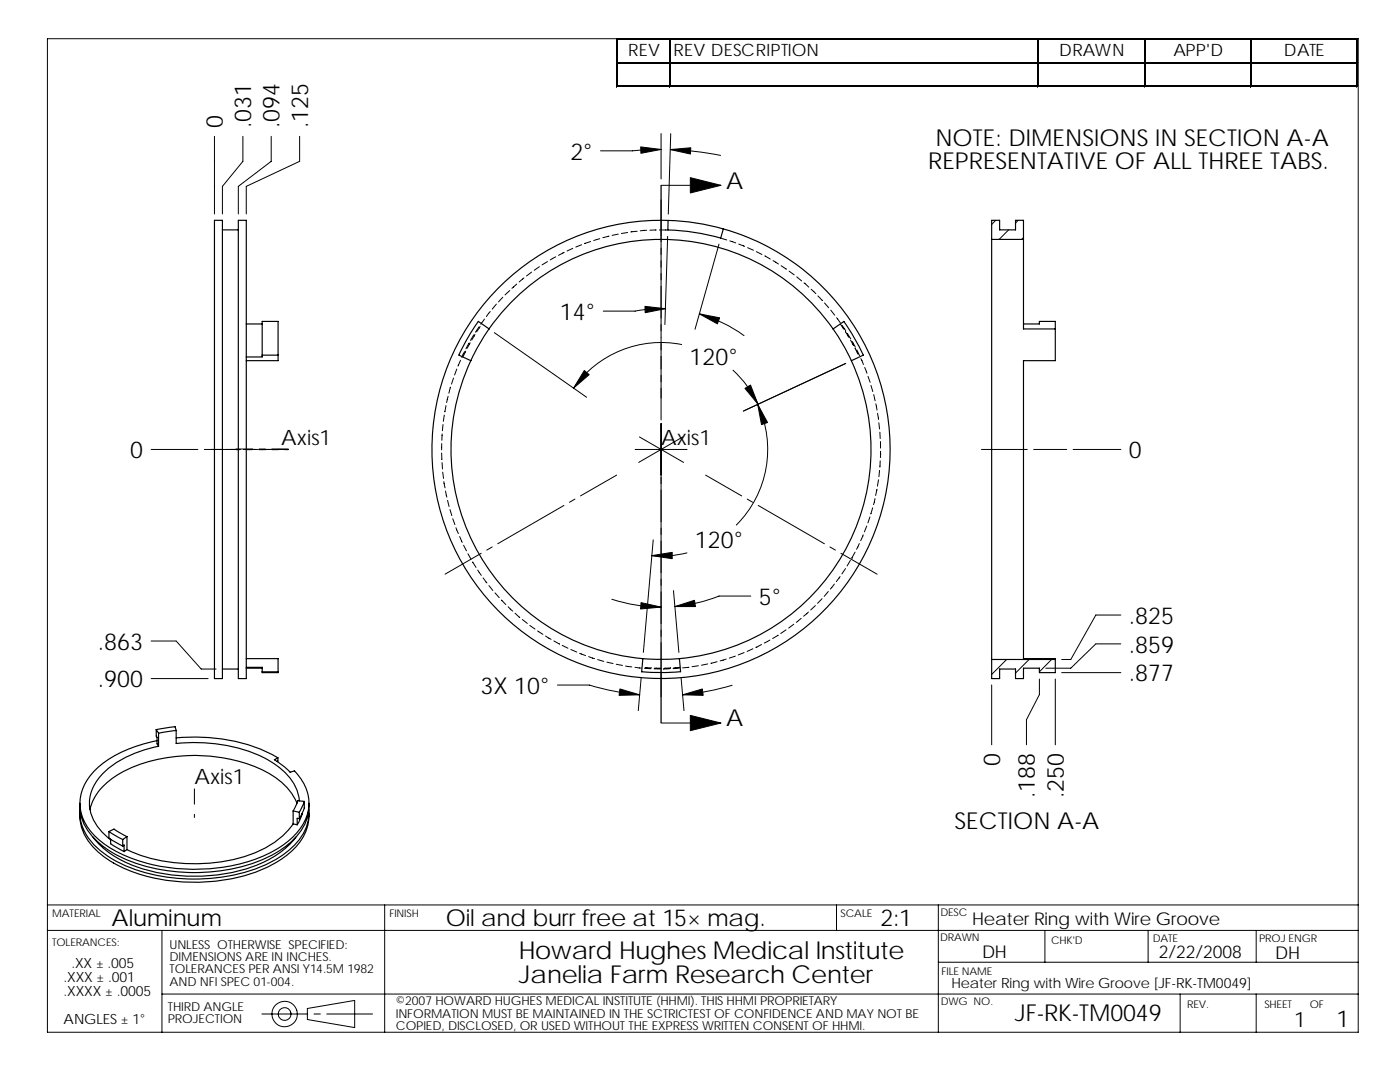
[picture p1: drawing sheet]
<svg xmlns="http://www.w3.org/2000/svg" width="279mm" height="216mm" viewBox="0 0 279 216" stroke-linecap="round" stroke-linejoin="round" font-family="sans-serif">
<g fill="none" stroke="#000" stroke-width=".2">
<path d="M9.5 7.7h261.6v198.3h-261.6zM123 7.7v9.7M123.3 7.7h147.7M123.3 12.4h147.7M123.3 17.1h147.7M133.6 7.9v9.5M207.1 7.9v9.5M228.3 7.9v9.5M249.6 7.9v9.5M270.8 7.9v9.5M42.8 27.2v15.5M48.5 27.2v5l-4.1 5v5.5"/>
<path d="M54.1 27.2v5l-6.5 5v5.5M59.8 27.2v5l-10.7 5v5.5M131.9 29.8l-5.7 .3h-6.4M131.9 26.6v9.1M131.9 39.9v43.9M131.9 37h12M133.8 29.8l5 .4 5 .8M133.9 26.7l-.5 16M100.4 59.3l-.9 .9M101.7 58l-.9 .8M103.1 56.7l-.9 .8M104.6 55.5l-1 .8"/>
<path d="M106.1 54.3l-1 .8M107.7 53.2l-1.1 .7M109.3 52.2l-1.1 .7M110.9 51.2l-1.1 .7M112.6 50.4l-1.1 .5M114.3 49.6l-1.1 .5M116.1 48.8l-1.2 .5M117.9 48.2l-1.2 .4M119.7 47.6l-1.2 .4M121.5 47.1l-1.2 .3M123.4 46.7l-1.2 .3M125.3 46.4l-1.3 .2"/>
<path d="M127.2 46.1l-1.3 .2M129.1 46l-1.3 .1M131 45.9h-1.3M131.6 45.9h1.7M133.2 47.2l-.5 17.6M143.5 48.7l-4.8 17M143.8 47.5l1.2 .4M145.6 48.1l1.2 .4M147.4 48.7l1.2 .5M149.2 49.4l1.2 .5M150.9 50.2l1.2 .6M152.6 51.1l1.1 .6"/>
<path d="M154.3 52l1.1 .7M155.9 53l1.1 .7M157.5 54.1l1 .7M159 55.2l1 .8M160.5 56.5l.9 .8M161.9 57.7l.9 .9M163.2 59.1l.9 .9M198.7 44l-.8 .8M201.3 45.9l-1.9 1.9M203.2 44l-.5 .5M204.3 47.4l-.4 .4M89.4 79.1l-.3 1.2"/>
<path d="M89.9 77.2l-.3 1.3M90.5 75.4l-.4 1.2M91.2 73.6l-.5 1.2M91.9 71.9l-.5 1.1M92.7 70.2l-.5 1.1M92.9 70.1l-.5 1.1M93.6 68.5l-.6 1.1M93.8 68.4l-.6 1.1M94.6 66.8l-.7 1.1M94.8 66.7l-.7 1.1M95.6 65.2l-.7 1.1M95.8 65.2l-.7 1"/>
<path d="M96.7 63.7l-.8 1M97.8 62.2l-.7 1M98.7 66.4l18.4 12.9M99.1 60.7l-.9 1M132.8 61.6a27.6 27.6 0 0 0-6.1 .5h-6.3M136 68.7a21.3 21.3 0 0 0-21.5 8.7M139.6 62.6a28.7 28.7 0 0 1 8.9 4.4M146.3 73.9a21.6 21.6 0 0 1 5 6.8M164.5 60.5l.9 .9M165.8 61.9l.8 1M167 63.4l.7 1M167.7 64.6l.7 1.1"/>
<path d="M168.1 64.9l.7 1.1M168.7 66.2h.1M168.8 66.2l.6 1.1M169.1 66.5l.7 1.1M169.7 67.9l.6 1.1M170.1 68.2l.6 1.1M170.6 69.5l.6 1.2M171 69.8l.6 1.2M171.8 71.6l.5 1.1M172.6 73.3l.4 1.2M173.2 75.1l.5 1.2M173.8 76.9l.4 1.2"/>
<path d="M174.4 78.7l.2 1.3M30.2 89.7h9.3M40.8 89.7h4.1M46.1 89.7h1.7M47.1 89.6h3.3M48.7 89.7h2.7M51.7 89.6h1.3M54 89.7h-2.4M54.2 89.6h3.3M57.5 89.7h-3.2M88.1 90.4l.1 1.3M88.2 88.5l-.1 1.3"/>
<path d="M88.2 91.7h.1M88.2 92.3l.1 1.3M88.2 86.6v1.3M88.3 94.2l.2 1.3M88.4 84.7l-.1 1.3M88.6 96.1l.2 1.2M88.7 82.8l-.2 1.3M88.9 98l.3 1.2M89 80.9l-.2 1.3M89.3 99.8l.3 1.3M114.7 99.6l-1.1 .6M123.1 94.8l-7.3 4.2"/>
<path d="M126.8 89.7h10.3M127.6 87.2l8.8 5.1M131.9 89.7h.1M131.9 89.6v.1M131.9 89.6l.1 .1M131.9 84.5v54.5M132 89.6v.1M132 89.7h-.1M136.3 87.2l-8.8 5.1M140.8 94.8l7.2 4.2M148.4 82l20.4-9.5-20.5 9.5M149.1 99.6l1.1 .6"/>
<path d="M151.2 80.7a21.3 21.3 0 0 1-4.3 24.1M174.6 99.5l-.3 1.2M174.8 80.6l.2 1.2M175 97.6l-.2 1.3M175.1 82.5l.2 1.2M175.3 95.7l-.2 1.3M175.4 84.3l.1 1.3M175.5 93.9l-.1 1.2M175.6 86.2l.1 1.3M175.7 91.9l-.1 1.3M175.7 88.1v1.3M175.7 90v1.3"/>
<path d="M195.9 89.7h9.1M206.3 89.7h6.6M214.2 89.7h9.5M89.8 101.7l.4 1.2M90.4 103.5l.4 1.2M91 105.3l.5 1.2M91.7 107.1l.5 1.1M92.5 108.8l.6 1.1M93.4 110.5l.6 1.1M94.3 112.1l.7 1.1M95.3 113.7l.8 1.1M96 110.4l-7.2 4.2"/>
<path d="M96.4 115.3l.8 1M97.6 116.8l.8 1M98.2 109.1l-1.1 .7M98.8 118.3l.8 1M100.1 119.7l.8 .9M112.5 100.9l-13.2 7.6M122.1 119.6a31.4 31.4 0 0 0 9.8 1.5M130.4 107.7l-2 22.5M134.4 117.9l1.1 12.3M137.1 110.3a21.1 21.1 0 0 1-7 .6M149.8 118.9h-6.3a31.5 31.5 0 0 1-8.8 2.1M151.3 100.9l13.2 7.6"/>
<path d="M164.1 119.5l-.9 .9M165.3 118l-.8 1M165.6 109.1l1.1 .7M166.5 116.5l-.8 1M167.7 115l-.8 1.1M167.8 110.4l7.2 4.2M168.7 113.5l-.7 1M169.7 111.8l-.6 1.1M170 111.3h.1M170.6 110.2l-.6 1.1M171.5 108.5l-.6 1.1M172.3 106.7l-.5 1.2"/>
<path d="M173 105l-.5 1.1M173.6 103.1l-.4 1.3M174.2 101.3l-.4 1.3M30.2 127.9h5l5 5.6h2.9M30.2 135.4h11.3M101.4 121.1l.9 .8M102.8 122.4l.9 .8M104.2 123.6l1 .8M105.7 124.8l1.1 .7M107.3 125.9l1.1 .7M108.9 126.9l1.1 .7M110.5 127.9l1.2 .6"/>
<path d="M111.3 136.7h6.3a50.3 50.3 0 0 0 10.1 1.9M112.2 128.8l1.1 .5M113.9 129.6l1.2 .5M115.7 130.4l1.2 .4M117.5 131l1.2 .4M119.3 131.6l1.2 .4M121.1 132.1l1.2 .3M123 132.5l1.2 .3M124.8 132.9l1.3 .2M126.7 133.2l1.3 .1M128 135.3l-.6 6.5M128.6 133.3l1.3 .1"/>
<path d="M128.8 133.2l1.2 .1M130.5 133.5h1.3M130.7 133.3h1.2M133.7 133.4l-1.3 .1M133.8 133.3h.1M133.8 133.3h-1.2M135.6 133.3l-1.3 .1M135.7 133.2h-1.2M135.9 135.3l.6 6.5M137.5 133.1l-1.3 .2M139.4 132.8l-1.3 .2M141.2 132.5l-1.2 .2"/>
<path d="M143.1 132l-1.2 .4M144.9 131.5l-1.2 .4M146.1 136.7a50.4 50.4 0 0 1-9.9 1.9M146.7 130.9l-1.2 .4M148.5 130.2l-1.2 .5M150.3 129.5l-1.2 .5M152 128.6l-1.2 .6M153.6 127.7l-1.1 .6M155.3 126.7l-1.1 .7M156.9 125.7l-1.1 .7M158.4 124.6l-1 .7M159.9 123.4l-1 .8"/>
<path d="M161.3 122.1l-.9 .9M162.7 120.8l-.9 .9M197.9 136.7v11.9M200.9 131.6l-3 3M205.4 131.6l-2.7 2.7M207.4 135.5v3.1l-2.5 5v5M209.9 131.6l-2.5 2.4M210.6 135.5v13.1M211.9 134.2h11.8M223.7 128.5h-5l-5 4.8h-5M223.7 122.7h-5l-5 8.9h-1.8M131.9 144.3h12"/>
<path d="M9.5 185.7h261.6M9.5 180.6h261.6M32.3 185.7v20.3M32.3 198.4h238.8M76.8 180.6v25.4M166.9 180.6v5.1M187.3 180.6v25.4M187.3 192h83.8M208.5 185.7v6.3M229.1 185.7v6.3M235.5 198.4v7.6M250.7 185.7v6.3"/>
<path d="M250.7 198.4v7.6M52.3 202.3h9.1M61.3 201.2l9.5-1.6v5.4l-9.5-1.6zM62.7 202.3h1.2M65.2 202.3h9.2"/>
<circle cx="56.8" cy="202.3" r="2.54"/>
<circle cx="56.8" cy="202.3" r="1.27"/>
</g>
<g fill="none" stroke="#000" stroke-width=".23">
<path d="M42.8 44h1.6v91.4h-1.6zM44.4 45.9h3.2M47.6 44h1.5v91.4h-1.5zM133.3 44a45.7 45.7 0 0 0-43.3 64 45.7 45.7 0 0 0 76.4 11.7 45.7 45.7 0 0 0-22.1-74M133.3 44v1.9a43.9 43.9 0 0 1 10.5 1.6l.6-1.8M133.3 44a44.3 44.3 0 0 1 11 1.7M197.9 47.8v83.8M197.9 47.8h6.4M197.9 47.8v-3.8h1.6v1.9h3.2v-1.9h1.6v3.8M204.3 47.8v17.8h6.3M49.1 64.6h3.2M52.3 70.9v-6.8h3.2v6.8"/>
<path d="M52.3 70.9v.3h-3.2M52.3 70.9h3.2M55.5 70.9v1.1h-6.4M91.6 70.9l2.4 1.1M94 72a41.9 41.9 0 0 0 34.3 59.4M97.6 65.6l-2.1-1.5-1.9 2.9-2 3.8M166.3 65.6a41.9 41.9 0 0 1-30.7 65.8M166.3 65.6a41.9 41.9 0 0 0-72.3 6.4M168.4 64.1l1.9 2.9 2 3.9-2.4 1.1M168.4 64.1l-2.1 1.5M204.3 64.6h3.1v-.5h3.2v1.5M210.6 65.6v6.4h-6.3v27.2v32.2h6.3v.2"/>
<path d="M44.4 133.5h3.2M49.1 131.4h6.4v2.8h-3.2v-1h-3.2M49.1 133.3h3.2M52.3 134h3.2M128.3 131.4l3.2 .2 4.1-.2M128.3 131.4l-.2 2.6 4.3 .2 3.4-.2M135.6 131.4l.2 2.6M197.9 131.6h12.7M197.9 131.6v3.8h1.6v-1.9h3.2v1.9h1.6v-2.1h3.1v.9h3.2v-2.6M31.2 145.6l3.7-.6 .3 .8M31.2 145.6l.1 2.8 .3 .5M31.2 145.6l.4 .7"/>
<path d="M31.3 147.8a24 24 0 0 0-12.7 6.3 8.6 8.6 0 0 0 .4 12.8 24.7 24.7 0 0 0 12.9 5.9 35.9 35.9 0 0 0 22.7-3 12.8 12.8 0 0 0 6.9-7.8 8.7 8.7 0 0 0-2.7-8.2l-.9 .3-1.3-1.2-1.8-1.3 .7-.4M31.6 148.9a22.1 22.1 0 0 0-11 5.3 7.9 7.9 0 0 0-.2 11.9l1.7 1.5M31.6 146.3v2.6M35.2 145.8v2.6a31.9 31.9 0 0 1 18.5 3.3 10.9 10.9 0 0 1 6.1 8.1M35.2 147.2a34.5 34.5 0 0 1 20.3 4M35.2 145.8l-3.6 .5M55.5 151.2v.7l-.2 .1M60.7 159.9l-1.3-.1-.9 2M60.7 159.9l-1 2.2M60.7 159.9a5.5 5.5 0 0 1-1 3.5M15.9 160.3a10.2 10.2 0 0 0 4.7 8.6 30.8 30.8 0 0 0 18.1 5.2 32.2 32.2 0 0 0 17.4-4.5 10.9 10.9 0 0 0 5.6-8.7v-.6M15.9 162.2a10.3 10.3 0 0 0 4.9 8.8 31.3 31.3 0 0 0 19 5 30.2 30.2 0 0 0 17.5-5.4 9.9 9.9 0 0 0 4.4-8.4"/>
<path d="M16 161.6a9.5 9.5 0 0 0 4 8.2 29.2 29.2 0 0 0 17.4 5.6 33 33 0 0 0 18.6-4.5 11.2 11.2 0 0 0 5.6-8.2v-1.1M18.6 167a19.8 19.8 0 0 0 11.5 6.8 35.5 35.5 0 0 0 23.2-2.1 16.4 16.4 0 0 0 5.8-4.7M21.7 165.9l1.1-.5 2.5 1.5M21.7 165.9l2.8 1.6M21.7 165.9v1.3l2.8 1.6M22.1 167.4v1l2.7 1.5M24.5 167.5v1.3M24.5 168.8l.3-.2v1.3M25.3 169.5l-.5 .4M25.3 166.9v2.6M25.3 166.9l-.8 .6M58.5 164.4a19.7 19.7 0 0 1-12.5 7.2 34 34 0 0 1-20.7-2.1"/>
<path d="M58.5 164.4l.8 .2M58.5 161.8v2.6M58.5 161.8l1.2 .3M59.3 160.3a14.8 14.8 0 0 0-9.3-7.7 33.1 33.1 0 0 0-26 1.7 11.3 11.3 0 0 0-6 7.3M59.7 163.4l-.4-.1v1.3M59.7 162.1v1.3M60.3 162.3l-.3 1-.7 1.3"/>
</g>
<path d="M56.1 89.7h-13.9M38.8 157.4v5.7" fill="none" stroke="#e6e6db" stroke-width=".2" stroke-dasharray="3 2 1 2"/>
<path d="M56.1 89.7h-13.9M38.8 157.4v5.7" fill="none" stroke="#000" stroke-width=".2" stroke-dasharray="3 2 1 2"/>
<g fill="#000" stroke="#000" stroke-width=".2">
<path d="M137.8 35.5l6.1 1.5-6.1 1.5zM137.8 142.7l6.1 1.6-6.1 1.5z"/>
<path d="M127.9 29.3l4 .5-4 .8z" fill-rule="evenodd"/>
<path d="M133.8 29.8l4.1-.3-.1 1.2z" fill-rule="evenodd"/>
<path d="M116.6 73.9l1 .9-3.1 2.6z" fill-rule="evenodd"/>
<path d="M128.7 61.1l4.1 .5-4 .8z" fill-rule="evenodd"/>
<path d="M139.6 62.6l4 .8-.4 1.2z" fill-rule="evenodd"/>
<path d="M151.2 80.7l2 3.6-1.2 .4z" fill-rule="evenodd"/>
<path d="M148.7 77.5l1.1-.7 1.5 3.9z" fill-rule="evenodd"/>
<path d="M130.1 110.9l4.1-.7v1.3z" fill-rule="evenodd"/>
<path d="M123.7 137.5l4 1.1-4.2 .1z" fill-rule="evenodd"/>
<path d="M127.9 120.2l4 .9-4.1 .4z" fill-rule="evenodd"/>
<path d="M134.7 121l3.9-1.2 .2 1.2z" fill-rule="evenodd"/>
<path d="M136.2 138.6l4-1.1 .1 1.2z" fill-rule="evenodd"/>
</g>
<path d="M123.3 7.8h147.7M123.3 12.5h147.7M207.2 7.9v9.5M270.9 7.9v9.5M131.9 37v10M131.9 134.3v10" fill="none" stroke="#000" stroke-width=".25"/>
<path d="M123.1 7.7v9.7M123.3 17.2h147.7M133.7 7.9v9.5M228.5 7.9v9.5M249.7 7.9v9.5" fill="none" stroke="#000" stroke-width=".28"/>
<g font-size="4.9">
<text x="103.6" y="191.3">Howard Hughes Medical Institute</text>
<text x="103.6" y="196.2">Janelia Farm Research Center</text>
</g>
<g font-size="4.7">
<text x="44.5" y="25.6" transform="rotate(-90 44.5 25.6)">0</text>
<text x="50.1" y="25.6" transform="rotate(-90 50.1 25.6)">.031</text>
<text x="55.8" y="25.6" transform="rotate(-90 55.8 25.6)">.094</text>
<text x="61.5" y="25.6" transform="rotate(-90 61.5 25.6)">.125</text>
<text x="186.7" y="29.2">NOTE: DIMENSIONS IN SECTION A-A</text>
<text x="113.8" y="31.9">2°</text>
<text x="185.3" y="33.7">REPRESENTATIVE OF ALL THREE TABS.</text>
<text x="144.9" y="37.7">A</text>
<text x="111.8" y="63.8">14°</text>
<text x="137.6" y="72.9">120°</text>
<text x="26" y="91.4">0</text>
<text x="225.3" y="91.4">0</text>
<text x="138.7" y="109.3">120°</text>
<text x="151.4" y="120.7">5°</text>
<text x="225.3" y="124.5">.825</text>
<text x="19.5" y="129.7">.863</text>
<text x="225.3" y="130.2">.859</text>
<text x="19.5" y="137.2">.900</text>
<text x="225.3" y="136">.877</text>
<text x="95.9" y="138.5">3X 10°</text>
<text x="144.9" y="144.9">A</text>
<text x="199.6" y="152.8" transform="rotate(-90 199.6 152.8)">0</text>
<text x="206.5" y="159.2" transform="rotate(-90 206.5 159.2)">.188</text>
<text x="212.3" y="159.2" transform="rotate(-90 212.3 159.2)">.250</text>
<text x="190.5" y="165.5">SECTION A-A</text>
<text x="22.3" y="184.9">Aluminum</text>
<text x="89" y="184.8">Oil and burr free at 15× mag.</text>
<text x="175.7" y="184.8">2:1</text>
<text x="202.5" y="203.8">JF-RK-TM0049</text>
<text x="266.7" y="205">1</text>
</g>
<g font-size="4.2">
<text x="56.1" y="88.8">Axis1</text>
<text x="131.9" y="88.8">Axis1</text>
<text x="38.8" y="156.5">Axis1</text>
<text x="258.3" y="204.9">1</text>
</g>
<g font-size="3.5">
<text x="194" y="184.6">Heater Ring with Wire Groove</text>
<text x="196" y="191.2">DH</text>
<text x="231.3" y="191.2">2/22/2008</text>
<text x="254.5" y="191.3">DH</text>
</g>
<g font-size="3.4">
<text x="125.4" y="11.2">REV</text>
<text x="134.4" y="11.2">REV DESCRIPTION</text>
<text x="211.4" y="11.2">DRAWN</text>
<text x="234.2" y="11.2">APP'D</text>
<text x="256.2" y="11.2">DATE</text>
</g>
<g font-size="2.8">
<text x="12.7" y="195.9">.XXX ± .001</text>
<text x="14.3" y="193.1">.XX ± .005</text>
<text x="189.9" y="197.2">Heater Ring with Wire Groove [JF-RK-TM0049]</text>
<text x="12.7" y="198.7">.XXXX ± .0005</text>
<text x="12.7" y="204.4">ANGLES ± 1°</text>
</g>
<g font-size="2.5">
<text x="33.8" y="189.3">UNLESS OTHERWISE SPECIFIED:</text>
<text x="33.8" y="191.8">DIMENSIONS ARE IN INCHES.</text>
<text x="33.8" y="196.7">AND NFI SPEC 01-004.</text>
<text x="33.8" y="194.2">TOLERANCES PER ANSI Y14.5M 1982</text>
<text x="33.5" y="201.7">THIRD ANGLE</text>
<text x="79" y="200.6">©2007 HOWARD HUGHES MEDICAL INSTITUTE (HHMI). THIS HHMI PROPRIETARY</text>
<text x="79" y="203">INFORMATION MUST BE MAINTAINED IN THE SCTRICTEST OF CONFIDENCE AND MAY NOT BE</text>
<text x="33.5" y="204.2">PROJECTION</text>
<text x="79" y="205.5">COPIED, DISCLOSED, OR USED WITHOUT THE EXPRESS WRITTEN CONSENT OF HHMI.</text>
</g>
<g font-size="2.1">
<text x="10.4" y="182.9">MATERIAL</text>
<text x="77.7" y="183">FINISH</text>
<text x="167.8" y="182.9">SCALE</text>
<text x="187.7" y="182.8">DESC</text>
<text x="10.4" y="188.8">TOLERANCES:</text>
<text x="187.6" y="187.8">DRAWN</text>
<text x="209.8" y="188.3">CHK'D</text>
<text x="230" y="187.9">DATE</text>
<text x="251.3" y="187.9">PROJ ENGR</text>
<text x="187.9" y="194.5">FILE NAME</text>
<text x="187.7" y="200.6">DWG NO.</text>
<text x="236.9" y="201.2">REV.</text>
<text x="252.3" y="201.1">SHEET</text>
<text x="261.4" y="201.1">OF</text>
</g>
</svg>
